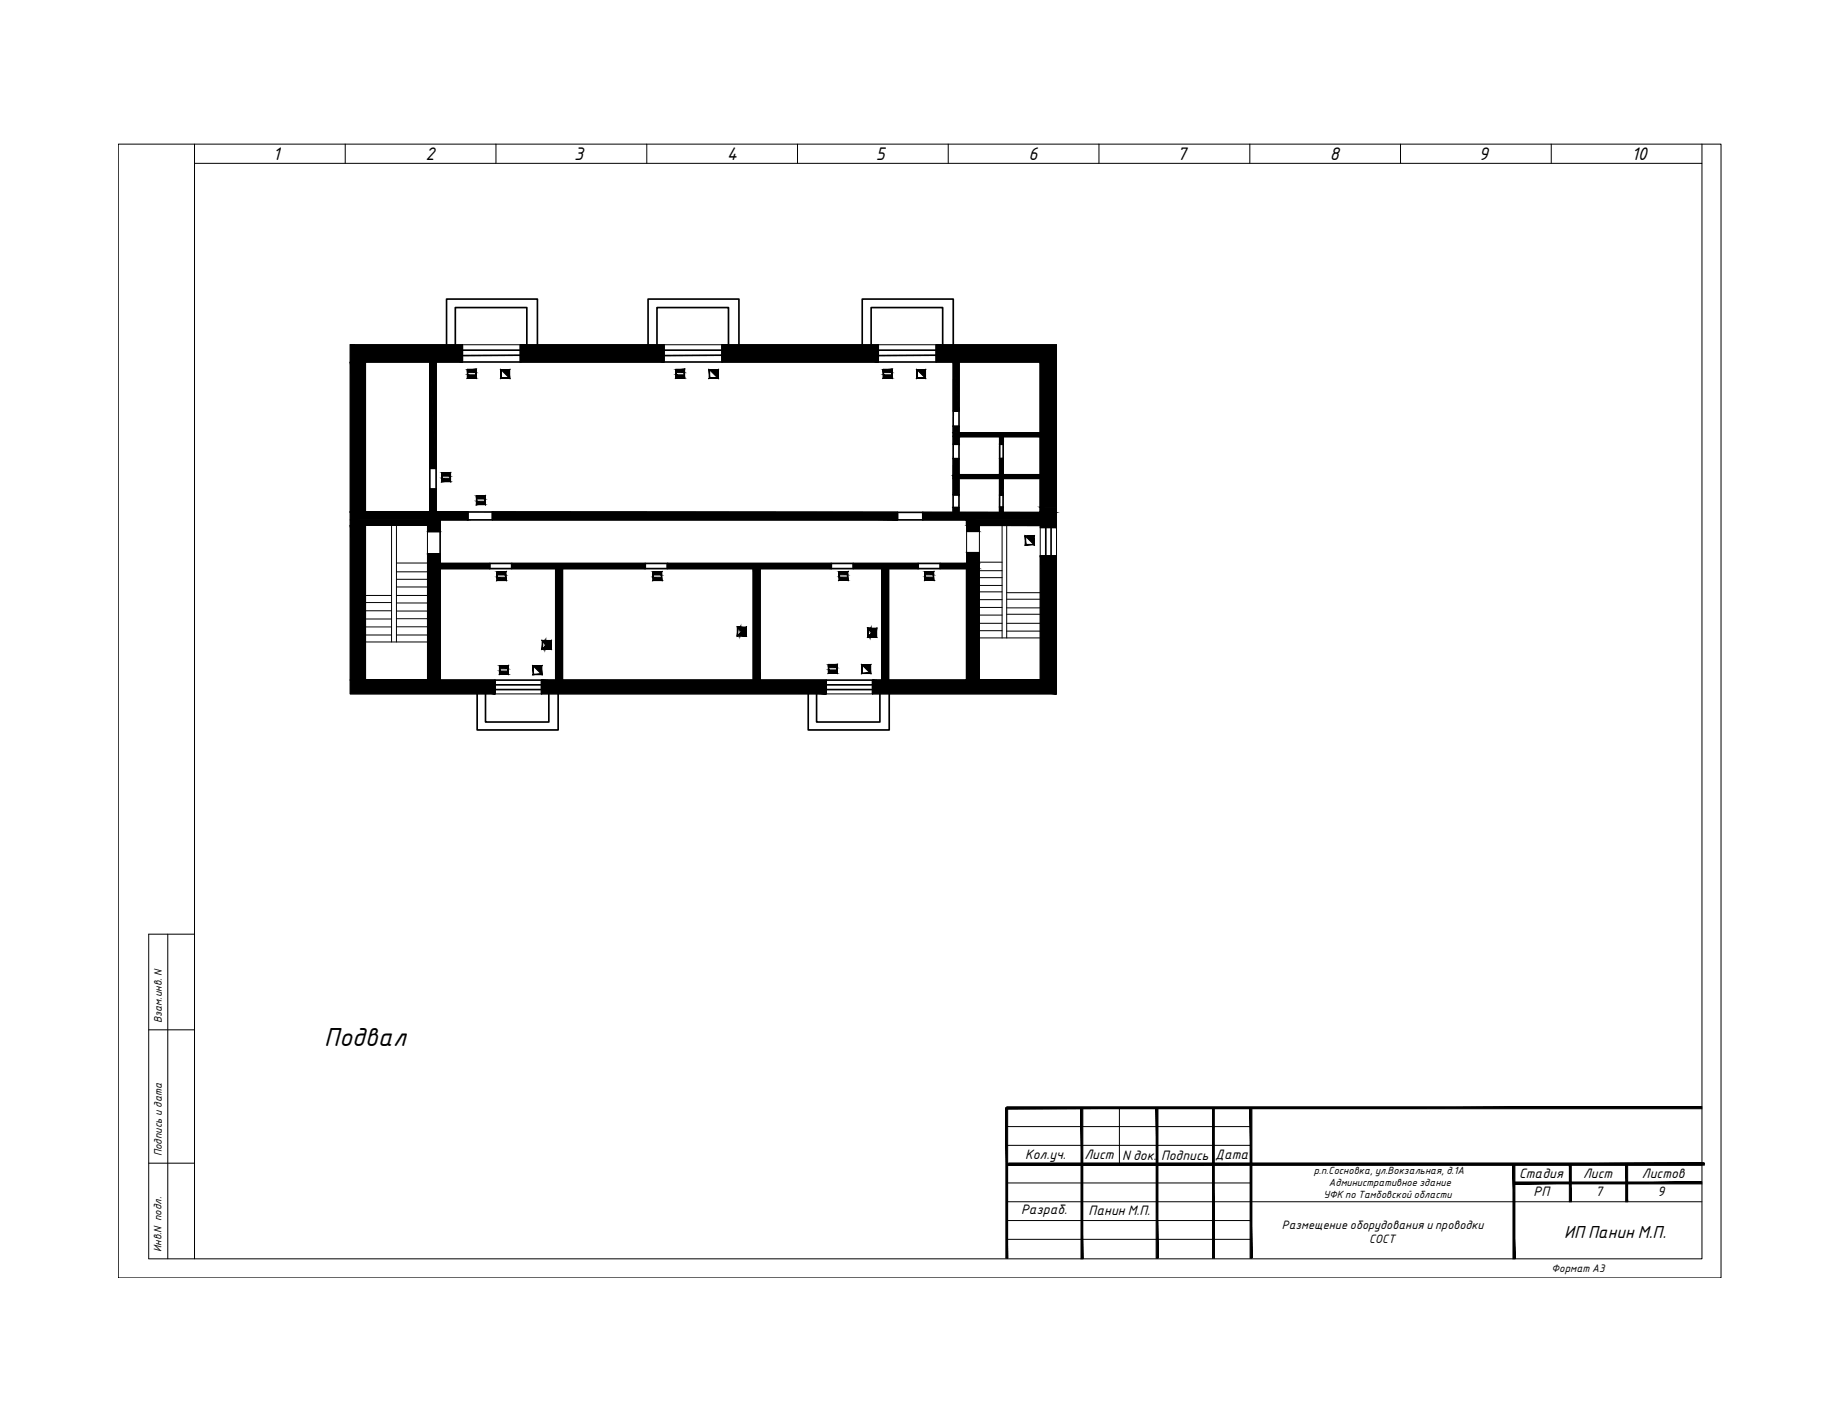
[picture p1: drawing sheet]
<svg xmlns="http://www.w3.org/2000/svg" width="279mm" height="216mm" viewBox="0 0 279 216" stroke-linecap="round" stroke-linejoin="round" font-family="sans-serif">
<!-- layer: BLK_12_THHN -->
<g fill="none" stroke="#000" stroke-width=".15">
<path d="M53.3 52.4h107.4v53.1h-107.4zM55.6 55v22.8h9.4M55.6 79.9h9.4v23.5h-9.4zM59.6 79.9v17.7M60.3 79.9v17.7M147 79.9v5.7M149 79.9h9.2v23.5h-9.2zM152.4 79.9v17.1M153.1 79.9v17.1M55.6 97.6h9.4M55.6 90.5h4M55.6 96.5h4"/>
<path d="M55.6 91.6h4M55.6 92.9h4M55.6 94.1h4M55.6 95.3h4M60.3 85.6h4.7M60.3 86.9h4.7M60.3 88.1h4.7M60.3 89.2h4.7M60.3 90.5h4.7M60.3 91.7h4.7M60.3 92.9h4.7M60.3 94.1h4.7"/>
<path d="M60.3 95.3h4.7M60.3 96.5h4.7M147 80.8h2M147 84h2M149 97h9.2M149 89h3.4M149 85.5h3.4M149 86.8h3.4M149 91.2h3.4M149 87.8h3.4M149 90h3.4M149 92.4h3.4"/>
<path d="M149 93.5h3.4M149 94.8h3.4M149 95.9h3.4M153.1 90.1h5.1M153.1 94.8h5.1M153.1 91.1h5.1M153.1 96h5.1M153.1 93.4h5.1M153.1 92.4h5.1M158.2 80.2h2.5M158.2 84.5h2.5"/>
</g>
<!-- layer: DESC -->
<g fill="none" stroke="#000" stroke-width=".15">
<path d="M18 21.9h243.8v172.4h-243.8zM29.6 24.8h229.3v166.6h-236.3M29.6 21.9v169.5M52.5 21.9v2.9M75.4 21.9v2.9M98.4 21.9v2.9M121.3 21.9v2.9M144.2 21.9v2.9M167.1 21.9v2.9M190.1 21.9v2.9M213 21.9v2.9M235.9 21.9v2.9"/>
<path d="M258.9 21.9v2.9M22.6 156.6h7M25.5 142v49.4M29.6 142h-7v49.4M22.6 176.9h7M153.1 171.3h37.2M153.1 174.1h37.2M153.1 179.9h37.2M170.3 168.4v8.6M153.1 182.7h105.7M153.1 188.4h37.2M153.1 185.6h37.2"/>
</g>
<!-- layer: LINK -->
<g fill="#000" stroke="#000" stroke-width=".15">
<path d="M65.4 55h.9v16.2zM145 55h.9v7.5zM65.4 74.4h.9zM66.9 77.8h4.3zM74.9 77.8l61.6 .1zM140.3 77.9h17.9zM145 72.7h.9v2.5zM145 77.2h.9zM145 77.2h.9v.7zM145 64.8h.9zM145 66.4h.9v1.1zM145 69.7h.9z"/>
<path d="M152 69.7h.6zM152 72.7h.6v2.6zM152 77.1h.6zM152 77.1h.6v.8zM152.1 66.4h.5v1.1z"/>
<path d="M53.3 55l2.3 22.8v-22.8zM53.3 55l2.3 22.8h-2.3z"/>
<path d="M53.3 52.4l17 2.6v-2.6zM53.3 52.4l17 2.6h-17z"/>
<path d="M79.1 52.4l21.9 2.6v-2.6zM79.1 52.4l21.9 2.6h-21.9z"/>
<path d="M109.8 52.4l23.8 2.6v-2.6zM109.8 52.4l23.8 2.6h-23.8z"/>
<path d="M142.4 52.4l18.3 2.6v-2.6zM142.4 52.4l18.3 2.6h-18.3z"/>
<path d="M158.2 55l2.5 22.1v-22.1zM158.2 55l2.5 22.1h-2.5z"/>
<path d="M53.3 77.8h13.6zM53.3 77.8h13.6z"/>
<path d="M53.3 79.9l2.3 23.5v-23.5zM53.3 79.9l2.3 23.5h-2.3z"/>
<path d="M65.4 77.8h.9zM65.4 77.8h.9zM65.4 77.8h.9z"/>
<path d="M53.3 77.8h12.1zM53.3 77.8h12.1z"/>
<path d="M65.4 71.2h.9zM65.4 55l.9 16.2h-.9z"/>
<path d="M65.4 74.4l.9 3.4v-3.4zM65.4 74.4l.9 3.4h-.9z"/>
<path d="M53.3 77.8h13zM53.3 77.8h13z"/>
<path d="M53.3 77.8h13.6zM53.3 77.8h13.6zM53.3 77.8h13.6zM53.3 77.8h13.6z"/>
<path d="M66.9 77.8h4.3zM66.9 77.8h4.3z"/>
<path d="M53.3 77.8l13.6 .1v-.1zM53.3 77.8l13.6 .1h-13.6z"/>
<path d="M53.3 77.9l13.6 1.1v-1.1zM53.3 77.9l13.6 1.1h-13.6z"/>
<path d="M53.3 79l13.6 .9v-.9zM53.3 79l13.6 .9h-13.6z"/>
<path d="M65 79.9l1.9 .9v-.9zM65 79.9l1.9 .9h-1.9z"/>
<path d="M66.9 77.8l4.3 .1v-.1zM66.9 77.8l4.3 .1h-4.3z"/>
<path d="M66.9 77.9l4.3 1.1v-1.1zM66.9 77.9l4.3 1.1h-4.3z"/>
<path d="M74.9 77.9l61.6 1.1v-1.1zM74.9 77.9l61.6 1.1h-61.6z"/>
<path d="M145 69.7l.9 2.5v-2.5zM145 69.7l.9 2.5h-.9z"/>
<path d="M145 72.2l.9 .2v-.2zM145 72.2l.9 .2h-.9z"/>
<path d="M145 72.4l.9 .3v-.3zM145 72.4l.9 .3h-.9z"/>
<path d="M145 75.2h.9zM145 72.7l.9 2.5h-.9z"/>
<path d="M145 77.9h.9zM145 77.2l.9 .7h-.9z"/>
<path d="M145 62.5h.9zM145 55l.9 7.5h-.9z"/>
<path d="M145 64.8l.9 1v-1zM145 64.8l.9 1h-.9z"/>
<path d="M145 65.8l.9 .6v-.6zM145 65.8l.9 .6h-.9z"/>
<path d="M145 67.5h.9zM145 66.4l.9 1.1h-.9z"/>
<path d="M147 79.9l2 .9v-.9zM147 79.9l2 .9h-2z"/>
<path d="M145.9 72.2l6.1 .2v-.2zM145.9 72.2l6.1 .2h-6.1z"/>
<path d="M145.9 72.4l6.1 .3v-.3zM145.9 72.4l6.1 .3h-6.1z"/>
<path d="M152 67.5h.6zM152.1 66.4l.5 1.1h-.6z"/>
<path d="M152 69.7l.6 2.5v-2.5zM152 69.7l.6 2.5h-.6z"/>
<path d="M152 72.2l.6 .2v-.2zM152 72.2l.6 .2h-.6z"/>
<path d="M152 72.4l.6 .3v-.3zM152 72.4l.6 .3h-.6z"/>
<path d="M152 75.3h.6zM152 72.7l.6 2.6h-.6z"/>
<path d="M152 77.9h.6zM152 77.1l.6 .8h-.6z"/>
<path d="M145.9 65.8l12.3 .6v-.6zM145.9 65.8l12.3 .6h-12.3z"/>
<path d="M152.6 72.2l5.6 .5v-.5zM152.6 72.2l5.6 .5h-5.6z"/>
<path d="M158.2 77.1l2.5 .8v-.8zM158.2 77.1l2.5 .8h-2.5z"/>
<path d="M158.2 77.9h2.5zM158.2 77.9h2.5z"/>
<path d="M140.3 77.9l20.4 1.1v-1.1zM140.3 77.9l20.4 1.1h-20.4z"/>
<path d="M147 79l13.7 .9v-.9zM147 79l13.7 .9h-13.7z"/>
<path d="M147 79.9h13.7zM147 79.9h13.7z"/>
<path d="M158.2 79.9l2.5 .3v-.3zM158.2 79.9l2.5 .3h-2.5z"/>
<path d="M65 84.2l1.9 19.2v-19.2zM65 84.2l1.9 19.2h-1.9z"/>
<path d="M66.9 85.7l7.6 .8v-.8zM66.9 85.7l7.6 .8h-7.6z"/>
<path d="M84.5 86.5l1 16.9v-16.9zM84.5 86.5l1 16.9h-1z"/>
<path d="M77.8 85.7l20.3 .8v-.8zM77.8 85.7l20.3 .8h-20.3z"/>
<path d="M114.6 86.5l1 16.9v-16.9zM114.6 86.5l1 16.9h-1z"/>
<path d="M101.5 85.7l24.9 .8v-.8zM101.5 85.7l24.9 .8h-24.9z"/>
<path d="M134.1 86.5l1 16.9v-16.9zM134.1 86.5l1 16.9h-1z"/>
<path d="M129.8 85.7l9.9 .8v-.8zM129.8 85.7l9.9 .8h-9.9z"/>
<path d="M143 85.7l4 .8v-.8zM143 85.7l4 .8h-4z"/>
<path d="M147 84l2 1.6v-1.6zM147 84l2 1.6h-2z"/>
<path d="M147 85.6l2 .1zM147 85.6l2 .1z"/>
<path d="M147 85.7l2 .8v-.8zM147 85.7l2 .8h-2z"/>
<path d="M147 86.5l2 16.9v-16.9zM147 86.5l2 16.9h-2z"/>
<path d="M158.2 84.5l2.5 18.9v-18.9zM158.2 84.5l2.5 18.9h-2.5z"/>
<path d="M53.3 103.4h13.6zM53.3 103.4h13.6z"/>
<path d="M53.3 103.4l22 2.1v-2.1zM53.3 103.4l22 2.1h-22z"/>
<path d="M82.4 103.4l43.3 2.1v-2.1zM82.4 103.4l43.3 2.1h-43.3z"/>
<path d="M147 103.4h13.7zM147 103.4h13.7z"/>
<path d="M132.7 103.4l28 2.1v-2.1zM132.7 103.4l28 2.1h-28z"/>
</g>
<g fill="none" stroke="#000" stroke-width=".25">
<path d="M55.6 55h102.6v22.9l-93.2-.1M65.4 55v22.8M66.3 55v22.8M67.9 52.4v-6.9h13.8v6.9M69.3 52.4v-5.6h10.8v5.6M70.3 52.4v2.6M70.3 53.2h8.8M79.1 52.4v2.6M79.1 54l-8.8 .1M98.6 52.4v-6.9h13.8v6.9M99.9 52.4v-5.6h10.9v5.6M101 53.2h8.8"/>
<path d="M101 52.4v2.6M109.8 52.4v2.6M109.8 54l-8.8 .1M131.1 52.4v-6.9h13.9v6.9M132.5 52.4v-5.6h10.9v5.6M133.6 53.2h8.8M133.6 52.4v2.6M142.4 52.4v2.6M142.4 54l-8.8 .1M145 55v22.9M145.9 55v22.9M65.4 71.2h.9"/>
<path d="M65.4 74.4h.9M66.9 77.8v25.6h80.1v-17.8M66.9 79h80.1v.9M71.2 77.8v1.2M74.9 77.8v1.2M136.5 77.9v1.1M140.3 77.9v1.1M145 75.2h.9M145 77.2h.9M145 62.5h.9M145 64.8h.9M145 67.5h.9"/>
<path d="M145 69.7h.9M145.9 65.8h12.3M145.9 66.4h12.3M145.9 72.2h12.3M145.9 72.7h12.3M152 67.5h.6M152 69.7h.6M152 75.3h.6M152 77.1h.6M152.1 66.4l-.1 11.5M152.6 66.4v11.5M65 80.8h1.9"/>
<path d="M65 84.2h1.9M66.9 85.7h80.1M66.9 86.5h80.1M74.5 85.7v.8M77.8 85.7v.8M84.5 86.5v16.9M85.5 86.5v16.9M98.1 85.7v.8M101.5 85.7v.8M114.6 86.5v16.9M115.6 86.5v16.9M126.4 85.7v.8"/>
<path d="M129.8 85.7v.8M134.1 86.5v16.9M135.1 86.5v16.9M139.7 85.7v.8M143 85.7v.8M159.1 80.2v4.3M159.9 80.2v4.3M72.6 105.5v5.5h12.3v-5.5M73.8 105.5v4.3h9.7v-4.3M75.3 103.4v2.1M75.3 104.1h7.1M75.3 104.8h7.1"/>
<path d="M82.4 103.4v2.1M122.9 105.5v5.5h12.3v-5.5M124.2 105.5v4.3h9.6v-4.3M125.7 104.1h7M125.7 104.8h7M125.7 103.4v2.1M132.7 103.4v2.1"/>
</g>
<!-- layer: DESC -->
<g fill="#000" stroke="#000" stroke-width=".15">
<path d="M76.2 56.2l1.2 .1v1.2zM107.9 56.2l1.2 .1v1.2zM139.5 56.2l1.2 .1v1.2zM156 81.6h1.2v1.2zM81.1 101.3h1.2l.1 1.2zM131.1 101.1h1.2v1.2z"/>
<path d="M71.1 56.1v.1l1.3-.1zM71.1 56.2l1.3-.1-.1 .1zM72.4 56.1l-.1 .1 .1 1.3zM72.3 56.2l.1 1.3-.1-.1zM71.1 57.5h1.3l-.1-.1zM71.1 57.5l.1-.1h1.1zM71.1 56.2v1.3l.1-.1zM71.1 56.2h.1v1.2z"/>
<path d="M71.1 56.2l1.3 .4v-.4zM71.1 56.2l1.3 .4h-1.3z"/>
<path d="M71.1 57l1.3 .5v-.5zM71.1 57l1.3 .5h-1.3z"/>
<path d="M76.2 56.2v.1l1.3-.1zM76.2 56.3l1.3-.1-.1 .1zM77.4 56.3l.1 1.2v-1.3zM77.4 56.3l.1 1.2h-.1zM76.2 57.5h1.3h-.1zM76.2 57.5h1.2zM76.2 56.2v1.3zM76.2 56.2v.1v1.2z"/>
<path d="M102.8 56.1v.1l1.3-.1zM102.8 56.2l1.3-.1-.1 .1zM104.1 56.1l-.1 .1 .1 1.3zM104 56.2l.1 1.3-.1-.1zM102.8 57.5h1.3l-.1-.1zM102.9 57.4h1.1l-1.2 .1zM102.8 56.2v1.3l.1-.1zM102.8 56.2h.1v1.2z"/>
<path d="M102.8 56.2l1.3 .4v-.4zM102.8 56.2l1.3 .4h-1.3z"/>
<path d="M102.8 57l1.3 .5v-.5zM102.8 57l1.3 .5h-1.3z"/>
<path d="M107.9 56.2v.1l1.3-.1zM107.9 56.3l1.3-.1-.1 .1zM109.2 56.2l-.1 .1 .1 1.2zM109.1 56.3l.1 1.2h-.1zM107.9 57.5h1.3h-.1zM107.9 57.5h1.2zM107.9 56.2v1.3zM107.9 56.2v.1v1.2z"/>
<path d="M134.4 56.1v.1l1.3-.1zM134.4 56.2l1.3-.1-.1 .1zM135.7 56.1l-.1 .1 .1 1.3zM135.6 56.2l.1 1.3-.1-.1zM134.3 57.5h1.4l-.1-.1zM134.4 57.4h1.2l-1.3 .1zM134.3 56.2v1.3l.1-.1zM134.3 56.2h.1v1.2z"/>
<path d="M134.4 56.2l1.3 .4v-.4zM134.4 56.2l1.3 .4h-1.3z"/>
<path d="M134.4 57l1.3 .5v-.5zM134.4 57l1.3 .5h-1.3z"/>
<path d="M139.4 56.2l.1 .1 1.3-.1zM139.5 56.3l1.3-.1-.1 .1zM140.8 56.2l-.1 .1 .1 1.2zM140.7 56.3l.1 1.2h-.1zM139.4 57.5h1.4h-.1zM139.4 57.5h.1h1.2zM139.4 56.2v1.3h.1zM139.4 56.2l.1 .1v1.2z"/>
<path d="M67.2 71.9v.1l1.3-.1zM67.2 72l1.3-.1-.1 .1zM68.5 71.9l-.1 .1 .1 1.2zM68.4 72l.1 1.2h-.1zM67.2 73.2h1.3h-.1zM67.2 73.2h.1h1.1zM67.2 71.9v1.3h.1zM67.2 71.9h.1v1.3z"/>
<path d="M67.2 71.9l1.3 .5v-.5zM67.2 71.9l1.3 .5h-1.3z"/>
<path d="M67.2 72.7l1.3 .5v-.5zM67.2 72.7l1.3 .5h-1.3z"/>
<path d="M72.5 75.4h1.3zM72.5 75.4h1.3h-.1zM73.8 75.4h-.1l.1 1.3zM73.7 75.4l.1 1.3-.1-.1zM72.4 76.7h1.4l-.1-.1zM72.5 76.6h1.2l-1.3 .1zM72.4 75.4v1.3l.1-.1zM72.4 75.4h.1v1.2z"/>
<path d="M72.5 75.4l1.3 .5v-.5zM72.5 75.4l1.3 .5h-1.3z"/>
<path d="M72.5 76.2l1.3 .5v-.5zM72.5 76.2l1.3 .5h-1.3z"/>
<path d="M75.6 86.9v.1l1.4-.1zM75.6 87l1.4-.1-.1 .1zM77 86.9l-.1 .1 .1 1.3zM76.9 87l.1 1.3-.1-.1zM75.6 88.3h1.4l-.1-.1zM75.6 88.3l.1-.1h1.2zM75.6 87v1.3l.1-.1zM75.6 87h.1v1.2z"/>
<path d="M75.6 87l1.3 .4v-.4zM75.6 87l1.3 .4h-1.3z"/>
<path d="M75.6 87.8l1.3 .4v-.4zM75.6 87.8l1.3 .4h-1.3z"/>
<path d="M82.7 97.4h.1l-.1 .1zM82.8 97.4l-.1 .1z"/>
<path d="M82.8 97.4v.2zM82.8 97.4v.2z"/>
<path d="M82.8 98.6l-.1 .1zM82.7 98.6v.1l.1-.1z"/>
<path d="M82.8 98.5v.2zM82.8 98.5v.2v-.2z"/>
<path d="M82.8 97.4h.1l-.1 .3zM82.9 97.4l-.1 .3h.1z"/>
<path d="M82.9 98.4v.3h-.1zM82.8 98.4v.3l.1-.3z"/>
<path d="M82.9 97.4h.1l-.1 .4zM83 97.4l-.1 .4h.1z"/>
<path d="M83 97.4h.1l-.1 .5zM83.1 97.4l-.1 .5h.1z"/>
<path d="M83 98.3v.4h-.1zM82.9 98.3v.4l.1-.4z"/>
<path d="M83.1 97.4h.1l-.1 .5zM83.2 97.4l-.1 .5h.1z"/>
<path d="M83.1 98.2v.5h-.1zM83 98.2v.5l.1-.5z"/>
<path d="M83.2 98.2v.5h-.1zM83.1 98.2v.5l.1-.5z"/>
<path d="M83.2 97.4v1.3zM83.2 97.4v1.3z"/>
<path d="M83.2 98l-.6 .6zM82.6 98.6v.1l.6-.6z"/>
<path d="M82.6 97.4l.6 .7zM82.6 97.5l.6 .6-.6-.7z"/>
<path d="M83.2 97.4h.1l-.1 1.3zM83.3 97.4l-.1 1.3h.1z"/>
<path d="M83.3 97.4h.1l-.1 1.3zM83.4 97.4l-.1 1.3h.1z"/>
<path d="M83.4 97.4h.1l-.1 1.3zM83.5 97.4l-.1 1.3h.1z"/>
<path d="M83.5 97.4h.1l-.1 1.3zM83.6 97.4l-.1 1.3h.1z"/>
<path d="M83.6 97.4h.1l-.1 1.3zM83.7 97.4l-.1 1.3h.1z"/>
<path d="M83.7 97.4v1.3zM83.7 97.4v1.3z"/>
<path d="M83.8 97.4v1.3l-.1-.1zM83.8 97.4l-.1 .1v1.1zM82.5 97.4h1.3l-.1 .1zM82.5 97.4v.1h1.2zM82.5 97.4v.1v1.2zM82.5 97.5v1.2l.1-.1zM82.5 98.7l.1-.1 1.2 .1zM82.6 98.6l1.2 .1-.1-.1z"/>
<path d="M99.3 86.9v.1l1.4-.1zM99.3 87l1.4-.1-.1 .1zM100.7 86.9l-.1 .1 .1 1.3zM100.6 87l.1 1.3-.1-.1zM99.3 88.3h1.4l-.1-.1zM99.4 88.2h1.2l-1.3 .1zM99.3 87v1.3l.1-.1zM99.3 87h.1v1.2z"/>
<path d="M99.3 87l1.3 .4v-.4zM99.3 87l1.3 .4h-1.3z"/>
<path d="M99.3 87.8l1.3 .4v-.4zM99.3 87.8l1.3 .4h-1.3z"/>
<path d="M112.3 95.4h.1l-.1 .1zM112.4 95.4l-.1 .1z"/>
<path d="M112.4 96.5l-.1 .1zM112.3 96.5v.1l.1-.1z"/>
<path d="M112.4 95.4h.1l-.1 .2zM112.5 95.4l-.1 .2z"/>
<path d="M112.5 95.4h.1l-.1 .3zM112.6 95.4l-.1 .3h.1z"/>
<path d="M112.5 96.4v.2h-.1zM112.4 96.4v.2l.1-.2z"/>
<path d="M112.6 96.4v.2h-.1zM112.5 96.4v.2l.1-.2z"/>
<path d="M112.6 95.4h.1l-.1 .3zM112.7 95.4l-.1 .3h.1z"/>
<path d="M112.7 96.3v.3h-.1zM112.6 96.3v.3l.1-.3z"/>
<path d="M112.7 95.4v.4zM112.7 95.4v.4z"/>
<path d="M112.7 96.2v.4zM112.7 96.2v.4v-.4z"/>
<path d="M112.7 95.4h.1l-.1 .5zM112.8 95.4l-.1 .5h.1z"/>
<path d="M112.8 95.4h.1l-.1 1.2zM112.9 95.4l-.1 1.2h.1z"/>
<path d="M112.8 96.1v.5h-.1zM112.7 96.1v.5l.1-.5z"/>
<path d="M112.8 96l.1 .1-.7 .5zM112.2 96.6l.1 .1 .6-.6z"/>
<path d="M112.9 95.4h.1l-.1 1.2zM113 95.4l-.1 1.2h.1z"/>
<path d="M112.3 95.4l.6 .6h-.1zM112.2 95.4l.6 .6-.5-.6z"/>
<path d="M113 95.4h.1l-.1 1.2zM113.1 95.4l-.1 1.2h.1z"/>
<path d="M113.1 95.4v1.2zM113.1 95.4v1.2z"/>
<path d="M113.1 95.4h.1l-.1 1.2zM113.2 95.4l-.1 1.2h.1z"/>
<path d="M113.2 95.4h.1l-.1 1.2zM113.3 95.4l-.1 1.2h.1z"/>
<path d="M113.3 95.4h.1l-.1 1.2zM113.4 95.4l-.1 1.2h.1z"/>
<path d="M113.5 95.3v1.4l-.1-.1zM113.5 95.3l-.1 .1v1.2zM112.1 95.3h1.4l-.1 .1zM112.1 95.3l.1 .1h1.2zM112.1 95.3l.1 .1-.1 1.3zM112.2 95.4l-.1 1.3 .1-.1zM112.2 96.6l1.3 .1h-1.4zM112.2 96.6l1.3 .1-.1-.1z"/>
<path d="M127.6 86.9v.1l1.4-.1zM127.6 87l1.4-.1-.1 .1zM128.9 87l.1 1.3v-1.4zM128.9 87l.1 1.3-.1-.1zM127.6 88.3h1.4l-.1-.1zM127.6 88.3l.1-.1h1.2zM127.6 86.9v1.4l.1-.1zM127.6 86.9h.1v1.3z"/>
<path d="M127.6 86.9l1.3 .5v-.5zM127.6 86.9l1.3 .5h-1.3z"/>
<path d="M127.6 87.7l1.3 .5v-.5zM127.6 87.7l1.3 .5h-1.3z"/>
<path d="M132.2 95.6h.1l-.1 .1zM132.3 95.6l-.1 .1z"/>
<path d="M132.3 96.7l-.1 .1zM132.2 96.7v.1l.1-.1z"/>
<path d="M132.3 95.6v.1zM132.3 95.6v.1z"/>
<path d="M132.3 96.6v.2zM132.3 96.6v.2v-.2z"/>
<path d="M132.3 95.6h.1l-.1 .2zM132.4 95.6l-.1 .2h.1z"/>
<path d="M132.4 95.6h.1l-.1 .3zM132.5 95.6l-.1 .3h.1z"/>
<path d="M132.4 96.5v.3h-.1zM132.3 96.5v.3l.1-.3z"/>
<path d="M132.5 95.6h.1l-.1 .4zM132.6 95.6l-.1 .4h.1z"/>
<path d="M132.5 96.5v.3h-.1zM132.4 96.5v.3l.1-.3z"/>
<path d="M132.6 95.6h.1l-.1 .5zM132.7 95.6l-.1 .5h.1z"/>
<path d="M132.6 96.4v.4h-.1zM132.5 96.4v.4l.1-.4z"/>
<path d="M132.7 96.3v.5h-.1zM132.6 96.3v.5l.1-.5z"/>
<path d="M132.7 95.6h.1l-.1 1.2zM132.8 95.6l-.1 1.2h.1z"/>
<path d="M132.7 96.2l-.6 .6zM132.1 96.8l.6-.6z"/>
<path d="M132.7 95.6h.1l-.1 1.2zM132.8 95.6l-.1 1.2h.1z"/>
<path d="M132.1 95.5l.6 .6v.1zM132.1 95.6l.6 .6-.6-.7z"/>
<path d="M132.8 95.6h.1l-.1 1.2zM132.9 95.6l-.1 1.2h.1z"/>
<path d="M132.9 95.6h.1l-.1 1.2zM133 95.6l-.1 1.2h.1z"/>
<path d="M133 95.6h.1l-.1 1.2zM133.1 95.6l-.1 1.2h.1z"/>
<path d="M133.1 95.6h.1l-.1 1.2zM133.2 95.6l-.1 1.2h.1z"/>
<path d="M133.2 95.6v1.2zM133.2 95.6v1.2z"/>
<path d="M133.3 95.5v1.4v-.1zM133.3 95.5v.1v1.2zM132 95.5h1.3v.1zM132 95.5l.1 .1h1.2zM132 95.5l.1 .1-.1 1.3zM132.1 95.6l-.1 1.3 .1-.1zM132.1 96.8l1.2 .1h-1.3zM132.1 96.8l1.2 .1v-.1z"/>
<path d="M140.7 86.9v.1l1.3-.1zM140.7 87l1.3-.1-.1 .1zM142 86.9l-.1 .1 .1 1.3zM141.9 87l.1 1.3-.1-.1zM140.7 88.3h1.3l-.1-.1zM140.8 88.2h1.1l-1.2 .1zM140.7 86.9v1.4l.1-.1zM140.7 86.9h.1v1.3z"/>
<path d="M140.7 86.9l1.3 .5v-.5zM140.7 86.9l1.3 .5h-1.3z"/>
<path d="M140.7 87.7l1.3 .5v-.5zM140.7 87.7l1.3 .5h-1.3z"/>
<path d="M155.9 81.5l.1 .1 1.3-.1zM156 81.6l1.3-.1-.1 .1zM157.3 81.5l-.1 .1 .1 1.3zM157.2 81.6l.1 1.3-.1-.1zM155.9 82.9h1.4l-.1-.1zM156 82.8h1.2l-1.3 .1zM155.9 81.5v1.4l.1-.1zM155.9 81.5l.1 .1v1.2z"/>
<path d="M76 101.2v.1l1.3-.1zM76 101.3l1.3-.1v.1zM77.3 101.2v.1v1.2zM77.3 101.3v1.2zM76 102.5h1.3zM76 102.5h1.3h-1.3zM76 101.2v1.3zM76 101.2v1.3z"/>
<path d="M76 101.2l1.3 .5v-.5zM76 101.2l1.3 .5h-1.3z"/>
<path d="M76 102l1.3 .5v-.5zM76 102l1.3 .5h-1.3z"/>
<path d="M81.1 101.2v.1l1.3-.1zM81.1 101.3l1.3-.1-.1 .1zM82.4 101.2l-.1 .1 .1 1.3zM82.3 101.3l.1 1.3-.1-.1zM81.1 102.6h1.3l-.1-.1zM81.1 102.6v-.1h1.2zM81.1 101.2v1.4v-.1zM81.1 101.2v.1v1.2z"/>
<path d="M126 101v.1l1.3-.1zM126 101.1l1.3-.1-.1 .1zM127.3 101l-.1 .1 .1 1.3zM127.2 101.1l.1 1.3-.1-.1zM126 102.4h1.3l-.1-.1zM126.1 102.3h1.1l-1.2 .1zM126 101.1v1.3l.1-.1zM126 101.1h.1v1.2z"/>
<path d="M126 101.1l1.3 .4v-.4zM126 101.1l1.3 .4h-1.3z"/>
<path d="M126 101.9l1.3 .4v-.4zM126 101.9l1.3 .4h-1.3z"/>
<path d="M131.1 101.1h1.3zM131.1 101.1h1.3h-.1zM132.4 101.1h-.1l.1 1.3zM132.3 101.1l.1 1.3-.1-.1zM131.1 102.4h1.3l-.1-.1zM131.1 102.4v-.1h1.2zM131.1 101.1v1.3v-.1zM131.1 101.1v1.2z"/>
<path d="M153.1 176.9v.3l105.7-.3zM153.1 177.2l105.7-.3v.3z"/>
<path d="M153.1 168.3v.3l105.7-.3zM153.1 168.6l105.7-.3v.3z"/>
<path d="M153 168.4l.3 22.9v-22.9zM153 168.4l.3 22.9h-.3z"/>
<path d="M153.5 176.9v.3l105.7-.3zM153.5 177.2l105.7-.3v.3z"/>
<path d="M164.4 168.4l.3 23v-23zM164.4 168.4l.3 23h-.3z"/>
<path d="M175.8 168.4l.3 22.9v-22.9zM175.8 168.4l.3 22.9h-.3z"/>
<path d="M184.4 168.4l.3 22.9v-22.9zM184.4 168.4l.3 22.9h-.3z"/>
<path d="M190.1 168.4l.3 22.9v-22.9zM190.1 168.4l.3 22.9h-.3z"/>
<path d="M230.3 179.7v.3l28.5-.3zM230.3 180l28.5-.3v.3z"/>
<path d="M230.1 177v14.4h.3zM230.1 177h.3v14.4z"/>
<path d="M238.7 177v5.7h.3zM238.7 177h.3v5.7z"/>
<path d="M247.3 177v5.7h.3zM247.3 177h.3v5.7z"/>
</g>
<text font-size="3.8" x="49.3" y="159">Подвал</text>
<g font-size="2.7">
<text x="41.5" y="24.4">1</text>
<text x="64.7" y="24.4">2</text>
<text x="87.3" y="24.3">3</text>
<text x="110.6" y="24.3">4</text>
<text x="133.2" y="24.3">5</text>
<text x="156.4" y="24.3">6</text>
<text x="179.1" y="24.3">7</text>
<text x="202.3" y="24.3">8</text>
<text x="224.9" y="24.3">9</text>
<text x="248.1" y="24.3">10</text>
</g>
<text font-size="2.5" x="237.9" y="188.2">ИП Панин М.П.</text>
<g font-size="2">
<text x="155.9" y="176.3">Кол.уч.</text>
<text x="164.9" y="176.3">Лист</text>
<text x="170.7" y="176.3">N док.</text>
<text x="176.6" y="176.4">Подпись</text>
<text x="184.8" y="176.3">Дата</text>
<text x="231" y="179.1">Стадия</text>
<text x="240.8" y="179.1">Лист</text>
<text x="249.7" y="179.1">Листов</text>
<text x="155.3" y="184.6">Разраб.</text>
<text x="165.6" y="184.7">Панин М.П.</text>
<text x="233.2" y="181.8">РП</text>
<text x="242.7" y="181.8">7</text>
<text x="252.1" y="181.8">9</text>
</g>
<g font-size="1.8">
<text x="195" y="186.9">Размещение оборудования и проводки</text>
<text x="208.3" y="189">СОСТ</text>
</g>
<g font-size="1.6">
<text x="24.6" y="155.6" transform="rotate(-90 24.6 155.6)">Взам.инв. N</text>
<text x="24.6" y="175.8" transform="rotate(-90 24.6 175.8)">Подпись и дата</text>
<text x="24.6" y="190.4" transform="rotate(-90 24.6 190.4)">Инв.N подл.</text>
<text x="236" y="193.4">Формат А3</text>
</g>
<g font-size="1.5">
<text x="199.8" y="178.6">р.п.Сосновка, ул.Вокзальная, д.1А</text>
<text x="201.3" y="182.2">УФК по Тамбовской области</text>
<text x="202.1" y="180.4">Административное здание</text>
</g>
</svg>
